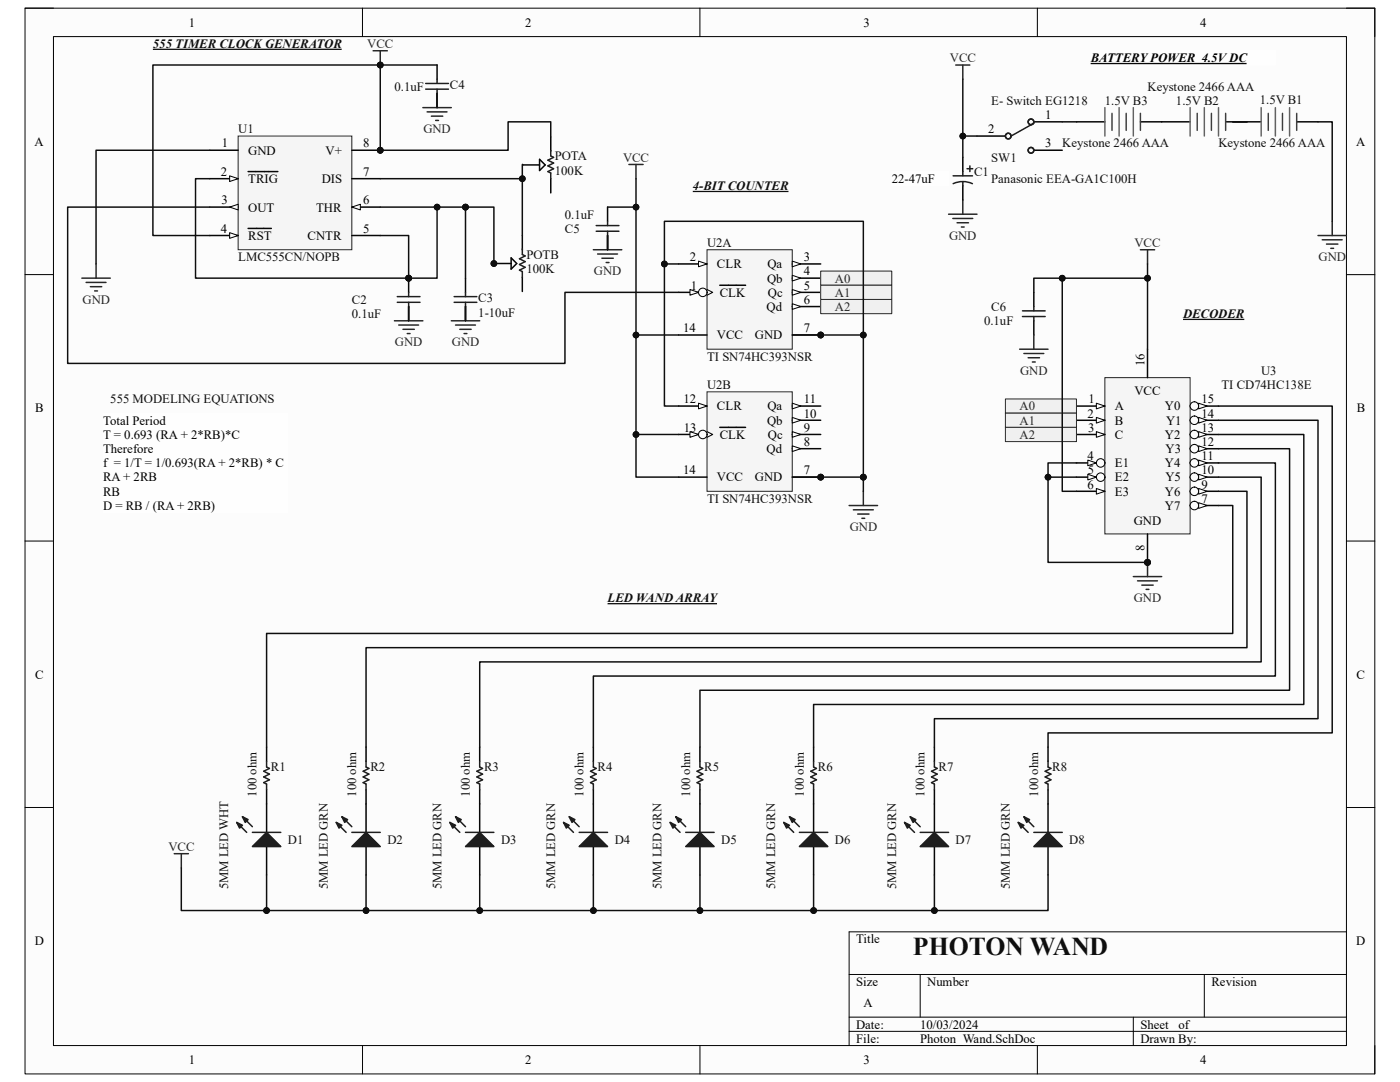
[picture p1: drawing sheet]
<svg xmlns="http://www.w3.org/2000/svg" width="279mm" height="216mm" viewBox="0 0 279 216" stroke-linecap="round" stroke-linejoin="round" font-family="sans-serif">
<path d="M5 1.6h269.4v212.7h-269.4z" fill-rule="evenodd" fill="#fcfcfc"/>
<path d="M5 1.6h269.4v212.7h-269.4z" fill="none" stroke="#000" stroke-width=".2"/>
<path d="M10.7 7.3h258v201.3h-258z" fill-rule="evenodd" fill="#fcfcfc"/>
<g fill="none" stroke="#000" stroke-width=".2">
<path d="M5 1.6h5.7M10.7 7.3h258v201.3h-258zM72.3 1.6v5.7M139.7 1.6v5.7M207 1.6v5.7M268.7 1.6h5.7v5.7M5 54.8h5.7M268.7 54.8h5.7M5 108h5.7M268.7 108h5.7M5 161.1h5.7M268.7 161.1h5.7"/>
<path d="M169.5 194.4h99.2M183.6 194.4v8.6M240.3 194.4v8.6M268.7 185.9h-99.2v22.7M72.3 208.6v5.7M139.7 208.6v5.7M169.5 203h99.2M169.5 205.8h99.2M207 208.6v5.7M226.2 203v5.6M274.4 208.6v5.7"/>
</g>
<path d="M192.2 31.4v2.8M192.2 37.1v2.8M195 27.1h5.6M206.3 24.3h5.7M206.3 30h5.7M214.8 24.3h5.7M227.6 24.3h9.9M244.6 24.3h7.1M258.8 24.3h4.2" fill="none" stroke="#000" stroke-width=".3"/>
<path d="M220.5 21.5v5.6M223.3 21.5v5.6M226.2 21.5v5.6M237.5 21.5v5.6M240.3 21.5v5.6M243.2 21.5v5.6M251.7 21.5v5.6M254.5 21.5v5.6M257.4 21.5v5.6" fill="none" stroke="#686868" stroke-width=".3"/>
<path d="M221.9 22.6v3.4M224.8 22.6v3.4M227.6 22.6v3.4M238.9 22.6v3.4M241.8 22.6v3.4M244.6 22.6v3.4M253.1 22.6v3.4M255.9 22.6v3.4M258.8 22.6v3.4" fill="none" stroke="#444" stroke-width=".3"/>
<path d="M190.7 13h2.9M192.2 13v2.8M192.2 39.9v2.8M189.3 42.7h5.7M190.2 43.6h3.9M191 44.4h2.3M191.9 45.3h.5M263 47h5.7M263.9 47.8h4M264.7 48.7h2.3M265.6 49.6h.5M265.9 44.2v2.8" fill="none" stroke="#262626" stroke-width=".3"/>
<g fill="none" stroke="#1c1c1c" stroke-width=".3">
<path d="M190.2 35.1h3.9M190.2 36.7l1.1-.4 1.1-.1 1.7 .5M192.2 34.2v.9M192.2 36.2v.9M193 33.7h1.1M193.6 33.1v1.1M206.3 24.6l-4.5 2.5"/>
<circle cx="201.2" cy="27.2" r=".57"/>
<circle cx="205.8" cy="30" r=".57"/>
<circle cx="205.8" cy="24.3" r=".57"/>
</g>
<path d="M217.7 10.1h36.8v2.9h-36.8z" fill-rule="evenodd" fill="#fefefe"/>
<path d="M217.7 10.1h36.8v2.9h-36.8z" fill="none" stroke="#fefefe" stroke-width=".2"/>
<path d="M217.7 12.7h31.1" fill="none" stroke="#000" stroke-width=".25"/>
<path d="M178 34.2h11.3v2.9h-11.3z" fill-rule="evenodd" fill="#fefefe"/>
<path d="M178 34.2h11.3v2.9h-11.3z" fill="none" stroke="#fefefe" stroke-width=".2"/>
<circle cx="75.9" cy="30" r=".57" fill="#0e0e0e"/>
<circle cx="75.9" cy="30" r=".57" fill="none" stroke="#0e0e0e" stroke-width=".2"/>
<path d="M47.5 27.1h22.7v22.7h-22.7z" fill-rule="evenodd" fill="#f5f5f5"/>
<path d="M47.5 27.1h22.7v22.7h-22.7z" fill="none" stroke="#262626" stroke-width=".2"/>
<path d="M41.9 35.7h5.6" fill="none" stroke="#000" stroke-width=".3"/>
<path d="M45.8 35.1l1.7 .6-1.7 .5z" fill="#fbfbfb"/>
<path d="M45.8 35.1l1.7 .6-1.7 .5z" fill="none" stroke="#000" stroke-width=".2"/>
<path d="M49.5 34.2h6M41.9 41.3h5.6" fill="none" stroke="#000" stroke-width=".3"/>
<path d="M45.8 41.3l1.7-.5v1.1z" fill="#fbfbfb"/>
<path d="M45.8 41.3l1.7-.5v1.1z" fill="none" stroke="#000" stroke-width=".2"/>
<path d="M41.9 47h5.6" fill="none" stroke="#000" stroke-width=".3"/>
<path d="M45.8 46.4l1.7 .6-1.7 .6z" fill="#fbfbfb"/>
<path d="M45.8 46.4l1.7 .6-1.7 .6z" fill="none" stroke="#000" stroke-width=".2"/>
<path d="M49.5 45.6h4.6M70.2 47h5.7M70.2 41.3h5.7" fill="none" stroke="#000" stroke-width=".3"/>
<path d="M70.2 41.3l1.7-.5v1.1z" fill="#fbfbfb"/>
<path d="M70.2 41.3l1.7-.5v1.1z" fill="none" stroke="#000" stroke-width=".2"/>
<path d="M70.2 35.7h5.7M70.2 30h5.7" fill="none" stroke="#000" stroke-width=".3"/>
<circle cx="75.9" cy="30" r=".57" fill="#0e0e0e"/>
<circle cx="75.9" cy="30" r=".57" fill="none" stroke="#0e0e0e" stroke-width=".2"/>
<path d="M41.9 30h5.6" fill="none" stroke="#000" stroke-width=".3"/>
<path d="M16.3 55.5h5.7M17.2 56.4h4M18 57.2h2.3M18.9 58.1h.6M19.2 52.7v2.8" fill="none" stroke="#262626" stroke-width=".3"/>
<circle cx="81.6" cy="55.5" r=".57" fill="#0e0e0e"/>
<circle cx="81.6" cy="55.5" r=".57" fill="none" stroke="#0e0e0e" stroke-width=".2"/>
<path d="M81.6 55.5v2.8M81.6 61.2v2.8" fill="none" stroke="#000" stroke-width=".3"/>
<circle cx="81.6" cy="55.5" r=".57" fill="#0e0e0e"/>
<circle cx="81.6" cy="55.5" r=".57" fill="none" stroke="#0e0e0e" stroke-width=".2"/>
<g fill="none" stroke="#1c1c1c" stroke-width=".3">
<path d="M85 17.8h4.5M85 16.7h4.5M87.2 15.8v.9M87.2 17.8v.8M109.9 30v1.1l.6 .3-1.2 .6 1.2 .5-1.2 .6 1.2 .6-1.2 .5 .6 .3v1.2M79.3 59.2h4.5M81.6 58.3v.9M90.6 59.2h4.6M92.9 58.3v.9M104.2 49.7v1.1l.6 .3-1.1 .5 1.1 .6-1.1 .6 1.1 .5-1.1 .6 .5 .3v1.1M79.3 60.3h4.5M81.6 60.3v.9"/>
<path d="M90.6 60.3h4.6M92.9 60.3v.9"/>
</g>
<path d="M87.2 13v2.8M87.2 18.6v2.9M104.3 32.9h3.4M107.7 31.8l1.1 1.1-1.1 1.1zM109.9 27.3v2.9M109.9 35.7v2.8M92.9 55.5v2.8M98.7 52.6h3.3M102 51.5l1.1 1.1-1.1 1.1zM104.2 47v2.8M104.2 55.3v2.9M92.9 61.2v2.8" fill="none" stroke="#000" stroke-width=".3"/>
<g fill="none" stroke="#262626" stroke-width=".3">
<path d="M74.5 10.1h2.8M75.9 10.1v2.9M87.2 18.6v2.9M84.4 21.5h5.7M85.2 22.3h4M86.1 23.2h2.3M86.9 24h.6M78.7 64h5.7M79.6 64.9h3.9M80.4 65.7h2.3M81.3 66.6h.5M81.6 61.2v2.8"/>
<path d="M90.1 64h5.6M90.9 64.9h4M91.8 65.7h2.2M92.6 66.6h.6M92.9 61.2v2.8"/>
</g>
<path d="M30.5 9.8h37.7" fill="none" stroke="#0e0e0e" stroke-width=".25"/>
<circle cx="75.9" cy="13" r=".57" fill="#0e0e0e"/>
<circle cx="75.9" cy="13" r=".57" fill="none" stroke="#0e0e0e" stroke-width=".2"/>
<path d="M20.6 82.4h36.9v19.9h-36.9z" fill-rule="evenodd" fill="#fefefe"/>
<path d="M20.6 82.4h36.9v19.9h-36.9z" fill="none" stroke="#fefefe" stroke-width=".2"/>
<path d="M125.5 32.8h2.8M126.9 32.8v2.9M118.4 49.8h5.7M119.3 50.7h3.9M120.1 51.5h2.3M121 52.4h.5M121.3 47v2.8" fill="none" stroke="#262626" stroke-width=".3"/>
<path d="M121.3 41.3v2.9M121.3 47v2.8" fill="none" stroke="#000" stroke-width=".3"/>
<path d="M119 45h4.5M119 46.1h4.5M121.3 44.2v.8M121.3 46.1v.9" fill="none" stroke="#1c1c1c" stroke-width=".3"/>
<circle cx="163.8" cy="66.8" r=".57" fill="#0e0e0e"/>
<circle cx="163.8" cy="66.8" r=".57" fill="none" stroke="#0e0e0e" stroke-width=".2"/>
<path d="M141.1 49.8h17v19.9h-17z" fill-rule="evenodd" fill="#f5f5f5"/>
<path d="M141.1 49.8h17v19.9h-17z" fill="none" stroke="#262626" stroke-width=".2"/>
<path d="M135.4 52.7h5.7" fill="none" stroke="#000" stroke-width=".3"/>
<path d="M139.4 52.1l1.7 .6-1.7 .5z" fill="#fbfbfb"/>
<path d="M139.4 52.1l1.7 .6-1.7 .5z" fill="none" stroke="#000" stroke-width=".2"/>
<path d="M135.4 58.3h5.7" fill="none" stroke="#000" stroke-width=".3"/>
<circle cx="140.3" cy="58.3" r=".85" fill="#fbfbfb"/>
<circle cx="140.3" cy="58.3" r=".85" fill="none" stroke="#000" stroke-width=".2"/>
<path d="M137.7 57.8l1.7 .5-1.7 .6z" fill="#fbfbfb"/>
<path d="M137.7 57.8l1.7 .5-1.7 .6zM141.1 57.8l1.1 .5-1.1 .6" fill="none" stroke="#000" stroke-width=".2"/>
<path d="M143.7 56.9h5.1M158.1 52.7h5.7" fill="none" stroke="#000" stroke-width=".3"/>
<path d="M158.1 52.1l1.7 .6-1.7 .5z" fill="#fbfbfb"/>
<path d="M158.1 52.1l1.7 .6-1.7 .5z" fill="none" stroke="#000" stroke-width=".2"/>
<path d="M158.1 55.5h5.7" fill="none" stroke="#000" stroke-width=".3"/>
<path d="M158.1 54.9l1.7 .6-1.7 .6z" fill="#fbfbfb"/>
<path d="M158.1 54.9l1.7 .6-1.7 .6z" fill="none" stroke="#000" stroke-width=".2"/>
<path d="M158.1 58.3h5.7" fill="none" stroke="#000" stroke-width=".3"/>
<path d="M158.1 57.8l1.7 .5-1.7 .6z" fill="#fbfbfb"/>
<path d="M158.1 57.8l1.7 .5-1.7 .6z" fill="none" stroke="#000" stroke-width=".2"/>
<path d="M158.1 61.2h5.7" fill="none" stroke="#000" stroke-width=".3"/>
<path d="M158.1 60.6l1.7 .6-1.7 .5z" fill="#fbfbfb"/>
<path d="M158.1 60.6l1.7 .6-1.7 .5z" fill="none" stroke="#000" stroke-width=".2"/>
<path d="M158.1 66.8h5.7" fill="none" stroke="#000" stroke-width=".3"/>
<circle cx="163.8" cy="66.8" r=".57" fill="#0e0e0e"/>
<circle cx="163.8" cy="66.8" r=".57" fill="none" stroke="#0e0e0e" stroke-width=".2"/>
<path d="M135.4 66.8h5.7" fill="none" stroke="#000" stroke-width=".3"/>
<circle cx="163.8" cy="95.2" r=".57" fill="#0e0e0e"/>
<circle cx="163.8" cy="95.2" r=".57" fill="none" stroke="#0e0e0e" stroke-width=".2"/>
<path d="M141.1 78.2h17v19.8h-17z" fill-rule="evenodd" fill="#f5f5f5"/>
<path d="M141.1 78.2h17v19.8h-17z" fill="none" stroke="#262626" stroke-width=".2"/>
<path d="M135.4 81h5.7" fill="none" stroke="#000" stroke-width=".3"/>
<path d="M139.4 80.5l1.7 .5-1.7 .6z" fill="#fbfbfb"/>
<path d="M139.4 80.5l1.7 .5-1.7 .6z" fill="none" stroke="#000" stroke-width=".2"/>
<path d="M135.4 86.7h5.7" fill="none" stroke="#000" stroke-width=".3"/>
<circle cx="140.3" cy="86.7" r=".85" fill="#fbfbfb"/>
<circle cx="140.3" cy="86.7" r=".85" fill="none" stroke="#000" stroke-width=".2"/>
<path d="M137.7 86.1l1.7 .6-1.7 .6z" fill="#fbfbfb"/>
<path d="M137.7 86.1l1.7 .6-1.7 .6zM141.1 86.1l1.1 .6-1.1 .6" fill="none" stroke="#000" stroke-width=".2"/>
<path d="M143.7 85.3h5.1M158.1 81h5.7" fill="none" stroke="#000" stroke-width=".3"/>
<path d="M158.1 80.5l1.7 .5-1.7 .6z" fill="#fbfbfb"/>
<path d="M158.1 80.5l1.7 .5-1.7 .6z" fill="none" stroke="#000" stroke-width=".2"/>
<path d="M158.1 83.9h5.7" fill="none" stroke="#000" stroke-width=".3"/>
<path d="M158.1 83.3l1.7 .6-1.7 .5z" fill="#fbfbfb"/>
<path d="M158.1 83.3l1.7 .6-1.7 .5z" fill="none" stroke="#000" stroke-width=".2"/>
<path d="M158.1 86.7h5.7" fill="none" stroke="#000" stroke-width=".3"/>
<path d="M158.1 86.1l1.7 .6-1.7 .6z" fill="#fbfbfb"/>
<path d="M158.1 86.1l1.7 .6-1.7 .6z" fill="none" stroke="#000" stroke-width=".2"/>
<path d="M158.1 89.5h5.7" fill="none" stroke="#000" stroke-width=".3"/>
<path d="M158.1 89l1.7 .5-1.7 .6z" fill="#fbfbfb"/>
<path d="M158.1 89l1.7 .5-1.7 .6z" fill="none" stroke="#000" stroke-width=".2"/>
<path d="M158.1 95.2h5.7" fill="none" stroke="#000" stroke-width=".3"/>
<circle cx="163.8" cy="95.2" r=".57" fill="#0e0e0e"/>
<circle cx="163.8" cy="95.2" r=".57" fill="none" stroke="#0e0e0e" stroke-width=".2"/>
<path d="M135.4 95.2h5.7" fill="none" stroke="#000" stroke-width=".3"/>
<path d="M172.3 98v2.9M169.5 100.9h5.6M170.3 101.7h4M171.2 102.6h2.2M172 103.4h.6" fill="none" stroke="#262626" stroke-width=".3"/>
<circle cx="229" cy="112.2" r=".57" fill="#0e0e0e"/>
<circle cx="229" cy="112.2" r=".57" fill="none" stroke="#0e0e0e" stroke-width=".2"/>
<path d="M220.5 75.4h17v31.1h-17z" fill-rule="evenodd" fill="#f5f5f5"/>
<path d="M220.5 75.4h17v31.1h-17z" fill="none" stroke="#262626" stroke-width=".2"/>
<path d="M214.8 98h5.7" fill="none" stroke="#000" stroke-width=".3"/>
<path d="M218.8 97.5l1.7 .5-1.7 .6z" fill="#fbfbfb"/>
<path d="M218.8 97.5l1.7 .5-1.7 .6z" fill="none" stroke="#000" stroke-width=".2"/>
<path d="M214.8 95.2h5.7" fill="none" stroke="#000" stroke-width=".3"/>
<circle cx="219.6" cy="95.2" r=".85" fill="#fbfbfb"/>
<circle cx="219.7" cy="95.2" r=".85" fill="none" stroke="#000" stroke-width=".2"/>
<path d="M217.1 94.6l1.7 .6-1.7 .6z" fill="#fbfbfb"/>
<path d="M217.1 94.6l1.7 .6-1.7 .6z" fill="none" stroke="#000" stroke-width=".2"/>
<path d="M214.8 92.4h5.7" fill="none" stroke="#000" stroke-width=".3"/>
<circle cx="219.6" cy="92.4" r=".85" fill="#fbfbfb"/>
<circle cx="219.7" cy="92.4" r=".85" fill="none" stroke="#000" stroke-width=".2"/>
<path d="M217.1 91.8l1.7 .6-1.7 .5z" fill="#fbfbfb"/>
<path d="M217.1 91.8l1.7 .6-1.7 .5z" fill="none" stroke="#000" stroke-width=".2"/>
<path d="M214.8 86.7h5.7" fill="none" stroke="#000" stroke-width=".3"/>
<path d="M218.8 86.1l1.7 .6-1.7 .6z" fill="#fbfbfb"/>
<path d="M218.8 86.1l1.7 .6-1.7 .6z" fill="none" stroke="#000" stroke-width=".2"/>
<path d="M214.8 83.9h5.7" fill="none" stroke="#000" stroke-width=".3"/>
<path d="M218.8 83.3l1.7 .6-1.7 .5z" fill="#fbfbfb"/>
<path d="M218.8 83.3l1.7 .6-1.7 .5z" fill="none" stroke="#000" stroke-width=".2"/>
<path d="M214.8 81h5.7" fill="none" stroke="#000" stroke-width=".3"/>
<path d="M218.8 80.5l1.7 .5-1.7 .6z" fill="#fbfbfb"/>
<path d="M218.8 80.5l1.7 .5-1.7 .6z" fill="none" stroke="#000" stroke-width=".2"/>
<path d="M237.5 81h5.7" fill="none" stroke="#000" stroke-width=".3"/>
<circle cx="238.4" cy="81" r=".85" fill="#fbfbfb"/>
<circle cx="238.4" cy="81" r=".85" fill="none" stroke="#000" stroke-width=".2"/>
<path d="M239.2 80.5l1.7 .5-1.7 .6z" fill="#fbfbfb"/>
<path d="M239.2 80.5l1.7 .5-1.7 .6z" fill="none" stroke="#000" stroke-width=".2"/>
<path d="M237.5 83.9h5.7" fill="none" stroke="#000" stroke-width=".3"/>
<circle cx="238.4" cy="83.9" r=".85" fill="#fbfbfb"/>
<circle cx="238.4" cy="83.9" r=".85" fill="none" stroke="#000" stroke-width=".2"/>
<path d="M239.2 83.3l1.7 .6-1.7 .5z" fill="#fbfbfb"/>
<path d="M239.2 83.3l1.7 .6-1.7 .5z" fill="none" stroke="#000" stroke-width=".2"/>
<path d="M237.5 86.7h5.7" fill="none" stroke="#000" stroke-width=".3"/>
<circle cx="238.4" cy="86.7" r=".85" fill="#fbfbfb"/>
<circle cx="238.4" cy="86.7" r=".85" fill="none" stroke="#000" stroke-width=".2"/>
<path d="M239.2 86.1l1.7 .6-1.7 .6z" fill="#fbfbfb"/>
<path d="M239.2 86.1l1.7 .6-1.7 .6z" fill="none" stroke="#000" stroke-width=".2"/>
<path d="M237.5 89.5h5.7" fill="none" stroke="#000" stroke-width=".3"/>
<circle cx="238.4" cy="89.5" r=".85" fill="#fbfbfb"/>
<circle cx="238.4" cy="89.5" r=".85" fill="none" stroke="#000" stroke-width=".2"/>
<path d="M239.2 89l1.7 .5-1.7 .6z" fill="#fbfbfb"/>
<path d="M239.2 89l1.7 .5-1.7 .6z" fill="none" stroke="#000" stroke-width=".2"/>
<path d="M237.5 92.4h5.7" fill="none" stroke="#000" stroke-width=".3"/>
<circle cx="238.4" cy="92.4" r=".85" fill="#fbfbfb"/>
<circle cx="238.4" cy="92.4" r=".85" fill="none" stroke="#000" stroke-width=".2"/>
<path d="M239.2 91.8l1.7 .6-1.7 .5z" fill="#fbfbfb"/>
<path d="M239.2 91.8l1.7 .6-1.7 .5z" fill="none" stroke="#000" stroke-width=".2"/>
<path d="M237.5 95.2h5.7" fill="none" stroke="#000" stroke-width=".3"/>
<circle cx="238.4" cy="95.2" r=".85" fill="#fbfbfb"/>
<circle cx="238.4" cy="95.2" r=".85" fill="none" stroke="#000" stroke-width=".2"/>
<path d="M239.2 94.6l1.7 .6-1.7 .6z" fill="#fbfbfb"/>
<path d="M239.2 94.6l1.7 .6-1.7 .6z" fill="none" stroke="#000" stroke-width=".2"/>
<path d="M237.5 98h5.7" fill="none" stroke="#000" stroke-width=".3"/>
<circle cx="238.4" cy="98" r=".85" fill="#fbfbfb"/>
<circle cx="238.4" cy="98" r=".85" fill="none" stroke="#000" stroke-width=".2"/>
<path d="M239.2 97.5l1.7 .5-1.7 .6z" fill="#fbfbfb"/>
<path d="M239.2 97.5l1.7 .5-1.7 .6z" fill="none" stroke="#000" stroke-width=".2"/>
<path d="M237.5 100.9h5.7" fill="none" stroke="#000" stroke-width=".3"/>
<circle cx="238.4" cy="100.9" r=".85" fill="#fbfbfb"/>
<circle cx="238.4" cy="100.9" r=".85" fill="none" stroke="#000" stroke-width=".2"/>
<path d="M239.2 100.3l1.7 .6-1.7 .5z" fill="#fbfbfb"/>
<path d="M239.2 100.3l1.7 .6-1.7 .5z" fill="none" stroke="#000" stroke-width=".2"/>
<path d="M229 69.7v5.7M229 106.5v5.7" fill="none" stroke="#000" stroke-width=".3"/>
<circle cx="229" cy="112.2" r=".57" fill="#0e0e0e"/>
<circle cx="229" cy="112.2" r=".57" fill="none" stroke="#0e0e0e" stroke-width=".2"/>
<path d="M227.6 49.8h2.8M229 49.8v2.9M226.2 115.1h5.6M227 115.9h4M227.9 116.8h2.2M228.7 117.6h.6M229 112.2v2.9" fill="none" stroke="#262626" stroke-width=".3"/>
<circle cx="229" cy="112.2" r=".57" fill="#0e0e0e"/>
<circle cx="229" cy="112.2" r=".57" fill="none" stroke="#0e0e0e" stroke-width=".2"/>
<path d="M206.3 58.3v2.9M206.3 64v2.8" fill="none" stroke="#000" stroke-width=".3"/>
<path d="M204.1 62h4.5M204.1 63.2h4.5M206.3 61.2v.8M206.3 63.2v.8" fill="none" stroke="#1c1c1c" stroke-width=".3"/>
<path d="M203.5 69.7h5.7M204.3 70.5h4M205.2 71.4h2.3M206 72.2h.6M206.3 66.8v2.9" fill="none" stroke="#262626" stroke-width=".3"/>
<path d="M200.6 79.6h14.2v2.8h-14.2z" fill-rule="evenodd" fill="#f0f0f0"/>
<path d="M200.6 79.6h14.2v2.8h-14.2z" fill="none" stroke="#262626" stroke-width=".2"/>
<path d="M200.6 82.4h14.2v2.9h-14.2z" fill-rule="evenodd" fill="#f0f0f0"/>
<path d="M200.6 82.4h14.2v2.9h-14.2z" fill="none" stroke="#262626" stroke-width=".2"/>
<path d="M200.6 85.3h14.2v2.8h-14.2z" fill-rule="evenodd" fill="#f0f0f0"/>
<path d="M200.6 85.3h14.2v2.8h-14.2z" fill="none" stroke="#262626" stroke-width=".2"/>
<path d="M163.8 54.1h14.2v2.8h-14.2z" fill-rule="evenodd" fill="#f0f0f0"/>
<path d="M163.8 54.1h14.2v2.8h-14.2z" fill="none" stroke="#262626" stroke-width=".2"/>
<path d="M163.8 56.9h14.2v2.9h-14.2z" fill-rule="evenodd" fill="#f0f0f0"/>
<path d="M163.8 56.9h14.2v2.9h-14.2z" fill="none" stroke="#262626" stroke-width=".2"/>
<path d="M163.8 59.8h14.2v2.8h-14.2z" fill-rule="evenodd" fill="#f0f0f0"/>
<path d="M163.8 59.8h14.2v2.8h-14.2z" fill="none" stroke="#262626" stroke-width=".2"/>
<path d="M53.2 160.4v5.7M53.2 168.9v5.7" fill="none" stroke="#000" stroke-width=".3"/>
<path d="M53.2 166.1l2.8 2.8h-5.6z" fill="#1c1c1c"/>
<path d="M47.2 164.1l2 2M48.4 163l2 2M53.2 166.1l2.8 2.8h-5.6z" fill="none" stroke="#1c1c1c" stroke-width=".3"/>
<path d="M48.4 163l1.1 .5-.6 .6z" fill="#1c1c1c"/>
<path d="M48.4 163l1.1 .5-.6 .6z" fill="none" stroke="#1c1c1c" stroke-width=".3"/>
<path d="M47.2 164.1l1.2 .6-.6 .5z" fill="#1c1c1c"/>
<path d="M53.2 151.9v1.1l.6 .3-1.2 .6 1.2 .6-1.2 .5 1.2 .6-1.2 .6 .6 .2v1.2M47.2 164.1l1.2 .6-.6 .5zM50.4 166.1h5.6" fill="none" stroke="#1c1c1c" stroke-width=".3"/>
<path d="M53.2 149.1v2.8M53.2 157.6v2.8M73.1 160.4v5.7M73.1 168.9v5.7" fill="none" stroke="#000" stroke-width=".3"/>
<path d="M73.1 166.1l2.8 2.8h-5.7z" fill="#1c1c1c"/>
<path d="M67.1 164.1l2 2M68.2 163l2 2M73.1 166.1l2.8 2.8h-5.7z" fill="none" stroke="#1c1c1c" stroke-width=".3"/>
<path d="M68.2 163l1.2 .5-.6 .6z" fill="#1c1c1c"/>
<path d="M68.2 163l1.2 .5-.6 .6z" fill="none" stroke="#1c1c1c" stroke-width=".3"/>
<path d="M67.1 164.1l1.1 .6-.5 .5z" fill="#1c1c1c"/>
<path d="M73.1 151.9v1.1l.5 .3-1.1 .6 1.1 .6-1.1 .5 1.1 .6-1.1 .6 .6 .2v1.2M67.1 164.1l1.1 .6-.5 .5zM70.2 166.1h5.7" fill="none" stroke="#1c1c1c" stroke-width=".3"/>
<path d="M73.1 149.1v2.8M73.1 157.6v2.8M95.7 160.4v5.7M95.7 168.9v5.7" fill="none" stroke="#000" stroke-width=".3"/>
<path d="M95.7 166.1l2.9 2.8h-5.7z" fill="#1c1c1c"/>
<path d="M89.8 164.1l2 2M90.9 163l2 2M95.7 166.1l2.9 2.8h-5.7z" fill="none" stroke="#1c1c1c" stroke-width=".3"/>
<path d="M90.9 163l1.1 .5-.5 .6z" fill="#1c1c1c"/>
<path d="M90.9 163l1.1 .5-.5 .6z" fill="none" stroke="#1c1c1c" stroke-width=".3"/>
<path d="M89.8 164.1l1.1 .6-.6 .5z" fill="#1c1c1c"/>
<path d="M95.7 151.9v1.1l.6 .3-1.1 .6 1.1 .6-1.1 .5 1.1 .6-1.1 .6 .5 .2v1.2M89.8 164.1l1.1 .6-.6 .5zM92.9 166.1h5.7" fill="none" stroke="#1c1c1c" stroke-width=".3"/>
<path d="M95.7 149.1v2.8M95.7 157.6v2.8M118.4 160.4v5.7M118.4 168.9v5.7" fill="none" stroke="#000" stroke-width=".3"/>
<path d="M118.4 166.1l2.9 2.8h-5.7z" fill="#1c1c1c"/>
<path d="M112.5 164.1l1.9 2M113.6 163l2 2M118.4 166.1l2.9 2.8h-5.7z" fill="none" stroke="#1c1c1c" stroke-width=".3"/>
<path d="M113.6 163l1.1 .5-.5 .6z" fill="#1c1c1c"/>
<path d="M113.6 163l1.1 .5-.5 .6z" fill="none" stroke="#1c1c1c" stroke-width=".3"/>
<path d="M112.5 164.1l1.1 .6-.6 .5z" fill="#1c1c1c"/>
<path d="M118.4 151.9v1.1l.6 .3-1.1 .6 1.1 .6-1.1 .5 1.1 .6-1.1 .6 .5 .2v1.2M112.5 164.1l1.1 .6-.6 .5zM115.6 166.1h5.7" fill="none" stroke="#1c1c1c" stroke-width=".3"/>
<path d="M118.4 149.1v2.8M118.4 157.6v2.8M139.7 160.4v5.7M139.7 168.9v5.7" fill="none" stroke="#000" stroke-width=".3"/>
<path d="M136.8 168.9l2.9-2.8 2.8 2.8z" fill="#1c1c1c"/>
<path d="M133.7 164.1l2 2M134.9 163l1.9 2M136.8 168.9l2.9-2.8 2.8 2.8z" fill="none" stroke="#1c1c1c" stroke-width=".3"/>
<path d="M134.9 163l1.1 .5-.6 .6z" fill="#1c1c1c"/>
<path d="M134.9 163l1.1 .5-.6 .6z" fill="none" stroke="#1c1c1c" stroke-width=".3"/>
<path d="M133.7 164.1l1.2 .6-.6 .5z" fill="#1c1c1c"/>
<path d="M139.7 151.9v1.1l.6 .3-1.2 .6 1.2 .6-1.2 .5 1.2 .6-1.2 .6 .6 .2v1.2M133.7 164.1l1.2 .6-.6 .5zM136.8 166.1h5.7" fill="none" stroke="#1c1c1c" stroke-width=".3"/>
<path d="M139.7 149.1v2.8M139.7 157.6v2.8M162.4 160.4v5.7M162.4 168.9v5.7" fill="none" stroke="#000" stroke-width=".3"/>
<path d="M162.4 166.1l2.8 2.8h-5.7z" fill="#1c1c1c"/>
<path d="M156.4 164.1l2 2M157.5 163l2 2M162.4 166.1l2.8 2.8h-5.7z" fill="none" stroke="#1c1c1c" stroke-width=".3"/>
<path d="M157.5 163l1.2 .5-.6 .6z" fill="#1c1c1c"/>
<path d="M157.5 163l1.2 .5-.6 .6z" fill="none" stroke="#1c1c1c" stroke-width=".3"/>
<path d="M156.4 164.1l1.1 .6-.5 .5z" fill="#1c1c1c"/>
<path d="M162.4 151.9v1.1l.5 .3-1.1 .6 1.1 .6-1.1 .5 1.1 .6-1.1 .6 .6 .2v1.2M156.4 164.1l1.1 .6-.5 .5zM159.5 166.1h5.7" fill="none" stroke="#1c1c1c" stroke-width=".3"/>
<path d="M162.4 149.1v2.8M162.4 157.6v2.8M186.5 160.4v5.7M186.5 168.9v5.7" fill="none" stroke="#000" stroke-width=".3"/>
<path d="M183.6 168.9l2.9-2.8 2.8 2.8z" fill="#1c1c1c"/>
<path d="M180.5 164.1l2 2M181.7 163l1.9 2M183.6 168.9l2.9-2.8 2.8 2.8z" fill="none" stroke="#1c1c1c" stroke-width=".3"/>
<path d="M181.7 163l1.1 .5-.6 .6z" fill="#1c1c1c"/>
<path d="M181.7 163l1.1 .5-.6 .6z" fill="none" stroke="#1c1c1c" stroke-width=".3"/>
<path d="M180.5 164.1l1.2 .6-.6 .5z" fill="#1c1c1c"/>
<path d="M186.5 151.9v1.1l.5 .3-1.1 .6 1.1 .6-1.1 .5 1.1 .6-1.1 .6 .6 .3v1.1M180.5 164.1l1.2 .6-.6 .5zM183.6 166.1h5.7" fill="none" stroke="#1c1c1c" stroke-width=".3"/>
<path d="M186.5 149.1v2.8M186.5 157.6v2.8M209.2 160.4v5.7M209.2 168.9v5.7" fill="none" stroke="#000" stroke-width=".3"/>
<path d="M206.3 168.9l2.9-2.8 2.8 2.8z" fill="#1c1c1c"/>
<path d="M203.2 164.1l2 2M204.3 163l2 2M206.3 168.9l2.9-2.8 2.8 2.8z" fill="none" stroke="#1c1c1c" stroke-width=".3"/>
<path d="M204.3 163l1.2 .5-.6 .6z" fill="#1c1c1c"/>
<path d="M204.3 163l1.2 .5-.6 .6z" fill="none" stroke="#1c1c1c" stroke-width=".3"/>
<path d="M203.2 164.1l1.1 .6-.5 .5z" fill="#1c1c1c"/>
<path d="M209.2 151.9v1.1l.5 .3-1.1 .6 1.1 .6-1.1 .5 1.1 .6-1.1 .6 .6 .3v1.1M203.2 164.1l1.1 .6-.5 .5zM206.3 166.1h5.7" fill="none" stroke="#1c1c1c" stroke-width=".3"/>
<path d="M209.2 149.1v2.8M209.2 157.6v2.8" fill="none" stroke="#000" stroke-width=".3"/>
<path d="M34.8 170.3h2.8M36.2 170.3v2.9" fill="none" stroke="#262626" stroke-width=".3"/>
<path d="M138.3 38.2h19.1M236.1 63.7h12.2M121.3 120.5h21.8" fill="none" stroke="#0e0e0e" stroke-width=".25"/>
<path d="M75.9 13v17h25.5v-5.7h8.5v3M41.9 30h-22.7v22.7M212 24.3h2.8M263 24.3h2.9v19.9" fill="none" stroke="#0e0e0e" stroke-width=".3"/>
<circle cx="75.9" cy="13" r=".57" fill="#0e0e0e"/>
<circle cx="75.9" cy="13" r=".57" fill="none" stroke="#0e0e0e" stroke-width=".2"/>
<circle cx="75.9" cy="30" r=".57" fill="#0e0e0e"/>
<circle cx="75.9" cy="30" r=".57" fill="none" stroke="#0e0e0e" stroke-width=".2"/>
<path d="M87.2 13h-56.7v34h11.4M87.2 18.6v2.9" fill="none" stroke="#0e0e0e" stroke-width=".3"/>
<circle cx="75.9" cy="13" r=".57" fill="#0e0e0e"/>
<circle cx="75.9" cy="13" r=".57" fill="none" stroke="#0e0e0e" stroke-width=".2"/>
<path d="M98.7 52.6l-.1 .1" fill="none" stroke="#0e0e0e" stroke-width=".3"/>
<circle cx="98.6" cy="52.6" r=".57" fill="#0e0e0e"/>
<circle cx="98.6" cy="52.6" r=".57" fill="none" stroke="#0e0e0e" stroke-width=".2"/>
<path d="M92.9 41.3h5.7v11.3" fill="none" stroke="#0e0e0e" stroke-width=".3"/>
<circle cx="92.9" cy="41.3" r=".57" fill="#0e0e0e"/>
<circle cx="92.9" cy="41.3" r=".57" fill="none" stroke="#0e0e0e" stroke-width=".2"/>
<circle cx="98.6" cy="52.6" r=".57" fill="#0e0e0e"/>
<circle cx="98.6" cy="52.6" r=".57" fill="none" stroke="#0e0e0e" stroke-width=".2"/>
<path d="M92.9 41.3v14.2" fill="none" stroke="#0e0e0e" stroke-width=".3"/>
<circle cx="92.9" cy="41.3" r=".57" fill="#0e0e0e"/>
<circle cx="92.9" cy="41.3" r=".57" fill="none" stroke="#0e0e0e" stroke-width=".2"/>
<path d="M75.9 35.7h28.3" fill="none" stroke="#0e0e0e" stroke-width=".3"/>
<circle cx="104.2" cy="35.7" r=".57" fill="#0e0e0e"/>
<circle cx="104.2" cy="35.7" r=".57" fill="none" stroke="#0e0e0e" stroke-width=".2"/>
<path d="M41.9 35.7h-2.9v19.8h48.2v-14.2" fill="none" stroke="#0e0e0e" stroke-width=".3"/>
<circle cx="81.6" cy="55.5" r=".57" fill="#0e0e0e"/>
<circle cx="81.6" cy="55.5" r=".57" fill="none" stroke="#0e0e0e" stroke-width=".2"/>
<circle cx="87.2" cy="41.3" r=".57" fill="#0e0e0e"/>
<circle cx="87.2" cy="41.3" r=".57" fill="none" stroke="#0e0e0e" stroke-width=".2"/>
<path d="M75.9 47h5.7v8.5" fill="none" stroke="#0e0e0e" stroke-width=".3"/>
<circle cx="81.6" cy="55.5" r=".57" fill="#0e0e0e"/>
<circle cx="81.6" cy="55.5" r=".57" fill="none" stroke="#0e0e0e" stroke-width=".2"/>
<path d="M75.9 41.3h17" fill="none" stroke="#0e0e0e" stroke-width=".3"/>
<circle cx="92.9" cy="41.3" r=".57" fill="#0e0e0e"/>
<circle cx="92.9" cy="41.3" r=".57" fill="none" stroke="#0e0e0e" stroke-width=".2"/>
<circle cx="87.2" cy="41.3" r=".57" fill="#0e0e0e"/>
<circle cx="87.2" cy="41.3" r=".57" fill="none" stroke="#0e0e0e" stroke-width=".2"/>
<path d="M192.2 15.8v11.3h2.8M246 24.3h2.9" fill="none" stroke="#0e0e0e" stroke-width=".3"/>
<circle cx="192.1" cy="27.1" r=".57" fill="#0e0e0e"/>
<circle cx="192.1" cy="27.2" r=".57" fill="none" stroke="#0e0e0e" stroke-width=".2"/>
<path d="M192.2 27.1v4.3" fill="none" stroke="#0e0e0e" stroke-width=".3"/>
<circle cx="192.1" cy="27.1" r=".57" fill="#0e0e0e"/>
<circle cx="192.1" cy="27.2" r=".57" fill="none" stroke="#0e0e0e" stroke-width=".2"/>
<path d="M126.9 35.7v5.6" fill="none" stroke="#0e0e0e" stroke-width=".3"/>
<circle cx="126.9" cy="41.3" r=".57" fill="#0e0e0e"/>
<circle cx="126.9" cy="41.3" r=".57" fill="none" stroke="#0e0e0e" stroke-width=".2"/>
<path d="M41.9 41.3h-28.4v31.2h99.2v-14.2h22.7M121.3 47v2.8M81.6 61.2v2.8M92.9 61.2v2.8M126.9 66.8v19.9h8.5" fill="none" stroke="#0e0e0e" stroke-width=".3"/>
<circle cx="126.9" cy="66.8" r=".57" fill="#0e0e0e"/>
<circle cx="126.9" cy="66.8" r=".57" fill="none" stroke="#0e0e0e" stroke-width=".2"/>
<circle cx="126.9" cy="86.7" r=".57" fill="#0e0e0e"/>
<circle cx="126.9" cy="86.7" r=".57" fill="none" stroke="#0e0e0e" stroke-width=".2"/>
<path d="M126.9 86.7v8.5h8.5" fill="none" stroke="#0e0e0e" stroke-width=".3"/>
<circle cx="126.9" cy="86.7" r=".57" fill="#0e0e0e"/>
<circle cx="126.9" cy="86.7" r=".57" fill="none" stroke="#0e0e0e" stroke-width=".2"/>
<path d="M132.6 52.7v28.3h2.8" fill="none" stroke="#0e0e0e" stroke-width=".3"/>
<circle cx="132.6" cy="52.7" r=".57" fill="#0e0e0e"/>
<circle cx="132.6" cy="52.7" r=".57" fill="none" stroke="#0e0e0e" stroke-width=".2"/>
<path d="M121.3 41.3h5.6v25.5h8.5" fill="none" stroke="#0e0e0e" stroke-width=".3"/>
<circle cx="126.9" cy="41.3" r=".57" fill="#0e0e0e"/>
<circle cx="126.9" cy="41.3" r=".57" fill="none" stroke="#0e0e0e" stroke-width=".2"/>
<circle cx="126.9" cy="66.8" r=".57" fill="#0e0e0e"/>
<circle cx="126.9" cy="66.8" r=".57" fill="none" stroke="#0e0e0e" stroke-width=".2"/>
<path d="M135.4 52.7h-2.8v-8.5h39.7v22.6" fill="none" stroke="#0e0e0e" stroke-width=".3"/>
<circle cx="172.3" cy="66.8" r=".57" fill="#0e0e0e"/>
<circle cx="172.3" cy="66.8" r=".57" fill="none" stroke="#0e0e0e" stroke-width=".2"/>
<circle cx="132.6" cy="52.7" r=".57" fill="#0e0e0e"/>
<circle cx="132.6" cy="52.7" r=".57" fill="none" stroke="#0e0e0e" stroke-width=".2"/>
<path d="M158.1 66.8h14.2v28.4" fill="none" stroke="#0e0e0e" stroke-width=".3"/>
<circle cx="163.8" cy="66.8" r=".57" fill="#0e0e0e"/>
<circle cx="163.8" cy="66.8" r=".57" fill="none" stroke="#0e0e0e" stroke-width=".2"/>
<circle cx="172.3" cy="66.8" r=".57" fill="#0e0e0e"/>
<circle cx="172.3" cy="66.8" r=".57" fill="none" stroke="#0e0e0e" stroke-width=".2"/>
<circle cx="172.3" cy="95.2" r=".57" fill="#0e0e0e"/>
<circle cx="172.3" cy="95.2" r=".57" fill="none" stroke="#0e0e0e" stroke-width=".2"/>
<path d="M172.3 95.2v2.8" fill="none" stroke="#0e0e0e" stroke-width=".3"/>
<circle cx="172.3" cy="95.2" r=".57" fill="#0e0e0e"/>
<circle cx="172.3" cy="95.2" r=".57" fill="none" stroke="#0e0e0e" stroke-width=".2"/>
<path d="M158.1 95.2h14.2" fill="none" stroke="#0e0e0e" stroke-width=".3"/>
<circle cx="163.8" cy="95.2" r=".57" fill="#0e0e0e"/>
<circle cx="163.8" cy="95.2" r=".57" fill="none" stroke="#0e0e0e" stroke-width=".2"/>
<circle cx="172.3" cy="95.2" r=".57" fill="#0e0e0e"/>
<circle cx="172.3" cy="95.2" r=".57" fill="none" stroke="#0e0e0e" stroke-width=".2"/>
<path d="M229 52.7v17" fill="none" stroke="#0e0e0e" stroke-width=".3"/>
<circle cx="229" cy="55.5" r=".57" fill="#0e0e0e"/>
<circle cx="229" cy="55.5" r=".57" fill="none" stroke="#0e0e0e" stroke-width=".2"/>
<path d="M214.8 92.4h-5.6v19.8h19.8" fill="none" stroke="#0e0e0e" stroke-width=".3"/>
<circle cx="209.2" cy="95.2" r=".57" fill="#0e0e0e"/>
<circle cx="209.2" cy="95.2" r=".57" fill="none" stroke="#0e0e0e" stroke-width=".2"/>
<circle cx="229" cy="112.2" r=".57" fill="#0e0e0e"/>
<circle cx="229" cy="112.2" r=".57" fill="none" stroke="#0e0e0e" stroke-width=".2"/>
<path d="M209.2 95.2h5.6" fill="none" stroke="#0e0e0e" stroke-width=".3"/>
<circle cx="209.2" cy="95.2" r=".57" fill="#0e0e0e"/>
<circle cx="209.2" cy="95.2" r=".57" fill="none" stroke="#0e0e0e" stroke-width=".2"/>
<path d="M212 55.5v42.5h2.8" fill="none" stroke="#0e0e0e" stroke-width=".3"/>
<circle cx="212" cy="55.5" r=".57" fill="#0e0e0e"/>
<circle cx="212" cy="55.5" r=".57" fill="none" stroke="#0e0e0e" stroke-width=".2"/>
<path d="M229 55.5h-22.7v2.8" fill="none" stroke="#0e0e0e" stroke-width=".3"/>
<circle cx="229" cy="55.5" r=".57" fill="#0e0e0e"/>
<circle cx="229" cy="55.5" r=".57" fill="none" stroke="#0e0e0e" stroke-width=".2"/>
<circle cx="212" cy="55.5" r=".57" fill="#0e0e0e"/>
<circle cx="212" cy="55.5" r=".57" fill="none" stroke="#0e0e0e" stroke-width=".2"/>
<path d="M36.2 173.2v8.5h173v-7.1" fill="none" stroke="#0e0e0e" stroke-width=".3"/>
<circle cx="186.5" cy="181.7" r=".57" fill="#0e0e0e"/>
<circle cx="186.5" cy="181.7" r=".57" fill="none" stroke="#0e0e0e" stroke-width=".2"/>
<circle cx="162.4" cy="181.7" r=".57" fill="#0e0e0e"/>
<circle cx="162.4" cy="181.7" r=".57" fill="none" stroke="#0e0e0e" stroke-width=".2"/>
<circle cx="139.7" cy="181.7" r=".57" fill="#0e0e0e"/>
<circle cx="139.7" cy="181.7" r=".57" fill="none" stroke="#0e0e0e" stroke-width=".2"/>
<circle cx="118.4" cy="181.7" r=".57" fill="#0e0e0e"/>
<circle cx="118.4" cy="181.7" r=".57" fill="none" stroke="#0e0e0e" stroke-width=".2"/>
<circle cx="95.7" cy="181.7" r=".57" fill="#0e0e0e"/>
<circle cx="95.7" cy="181.7" r=".57" fill="none" stroke="#0e0e0e" stroke-width=".2"/>
<circle cx="73.1" cy="181.7" r=".57" fill="#0e0e0e"/>
<circle cx="73.1" cy="181.7" r=".57" fill="none" stroke="#0e0e0e" stroke-width=".2"/>
<circle cx="53.2" cy="181.7" r=".57" fill="#0e0e0e"/>
<circle cx="53.2" cy="181.7" r=".57" fill="none" stroke="#0e0e0e" stroke-width=".2"/>
<path d="M53.2 174.6v7.1" fill="none" stroke="#0e0e0e" stroke-width=".3"/>
<circle cx="53.2" cy="181.7" r=".57" fill="#0e0e0e"/>
<circle cx="53.2" cy="181.7" r=".57" fill="none" stroke="#0e0e0e" stroke-width=".2"/>
<path d="M73.1 174.6v7.1" fill="none" stroke="#0e0e0e" stroke-width=".3"/>
<circle cx="73.1" cy="181.7" r=".57" fill="#0e0e0e"/>
<circle cx="73.1" cy="181.7" r=".57" fill="none" stroke="#0e0e0e" stroke-width=".2"/>
<path d="M95.7 174.6v7.1" fill="none" stroke="#0e0e0e" stroke-width=".3"/>
<circle cx="95.7" cy="181.7" r=".57" fill="#0e0e0e"/>
<circle cx="95.7" cy="181.7" r=".57" fill="none" stroke="#0e0e0e" stroke-width=".2"/>
<path d="M118.4 174.6v7.1" fill="none" stroke="#0e0e0e" stroke-width=".3"/>
<circle cx="118.4" cy="181.7" r=".57" fill="#0e0e0e"/>
<circle cx="118.4" cy="181.7" r=".57" fill="none" stroke="#0e0e0e" stroke-width=".2"/>
<path d="M139.7 174.6v7.1" fill="none" stroke="#0e0e0e" stroke-width=".3"/>
<circle cx="139.7" cy="181.7" r=".57" fill="#0e0e0e"/>
<circle cx="139.7" cy="181.7" r=".57" fill="none" stroke="#0e0e0e" stroke-width=".2"/>
<path d="M162.4 174.6v7.1" fill="none" stroke="#0e0e0e" stroke-width=".3"/>
<circle cx="162.4" cy="181.7" r=".57" fill="#0e0e0e"/>
<circle cx="162.4" cy="181.7" r=".57" fill="none" stroke="#0e0e0e" stroke-width=".2"/>
<path d="M186.5 174.6v7.1" fill="none" stroke="#0e0e0e" stroke-width=".3"/>
<circle cx="186.5" cy="181.7" r=".57" fill="#0e0e0e"/>
<circle cx="186.5" cy="181.7" r=".57" fill="none" stroke="#0e0e0e" stroke-width=".2"/>
<path d="M104.3 32.9l-.1-.1v14.2M243.2 81h22.7v65.2h-56.7v2.9M243.2 83.9h19.8v59.5h-76.5v5.7M243.2 86.7h17v53.9h-97.8v8.5M243.2 89.5h14.2v48.2h-117.7v11.4M243.2 92.4h11.3v42.5h-136.1v14.2M243.2 95.2h8.5v36.9h-156v17M243.2 98h5.7v31.2h-175.8v19.9M243.2 100.9h2.8v25.5h-192.8v22.7" fill="none" stroke="#0e0e0e" stroke-width=".3"/>
<circle cx="104.2" cy="35.7" r=".57" fill="#0e0e0e"/>
<circle cx="104.2" cy="35.7" r=".57" fill="none" stroke="#0e0e0e" stroke-width=".2"/>
<text font-size="5.1" fill="#0e0e0e" x="182.2" y="190.5">PHOTON WAND</text>
<g font-size="2.5">
<text x="37.7" y="5.3">1</text>
<text x="104.8" y="5.3">2</text>
<text x="172.3" y="5.3">3</text>
<text x="239.5" y="5.3">4</text>
<text x="217.7" y="12.4">BATTERY POWER 4.5V DC</text>
<text x="208.6" y="23.7">1</text>
<text x="6.9" y="29.1">A</text>
<text x="44.3" y="29.4">1</text>
<text x="72.5" y="29.4">8</text>
<text x="197.2" y="26.6">2</text>
<text x="208.6" y="29.4">3</text>
<text x="270.6" y="29.1">A</text>
<text x="44.1" y="35.1">2</text>
<text x="49.5" y="30.9">GND</text>
<text x="65" y="30.9">V+</text>
<text x="72.5" y="35.1">7</text>
<text x="44.2" y="40.8">3</text>
<text x="49.5" y="36.5">TRIG</text>
<text x="64.2" y="36.5">DIS</text>
<text x="72.5" y="40.8">6</text>
<text x="178" y="36.5">22-47uF</text>
<text x="44.1" y="46.4">4</text>
<text x="49.5" y="42.2">OUT</text>
<text x="49.5" y="47.9">RST</text>
<text x="61.4" y="47.9">CNTR</text>
<text x="63.1" y="42.2">THR</text>
<text x="72.5" y="46.4">5</text>
<text x="137.7" y="52.1">2</text>
<text x="143.1" y="53.6">CLR</text>
<text x="153.2" y="53.6">Qa</text>
<text x="160.4" y="52.1">3</text>
<text x="137.9" y="57.8">1</text>
<text x="143.6" y="59.2">CLK</text>
<text x="153.1" y="56.4">Qb</text>
<text x="153.2" y="59.2">Qc</text>
<text x="160.4" y="54.9">4</text>
<text x="160.4" y="57.8">5</text>
<text x="153" y="62.1">Qd</text>
<text x="160.4" y="60.6">6</text>
<text x="136.4" y="66.3">14</text>
<text x="143.1" y="67.7">VCC</text>
<text x="150.7" y="67.7">GND</text>
<text x="160.4" y="66.3">7</text>
<text x="228.4" y="73.1" transform="rotate(-90 228.4 73.1)">16</text>
<text x="7" y="82.3">B</text>
<text x="136.4" y="80.5">12</text>
<text x="143.1" y="81.9">CLR</text>
<text x="153.2" y="81.9">Qa</text>
<text x="160.4" y="80.5">11</text>
<text x="160.4" y="83.3">10</text>
<text x="217" y="83.3">2</text>
<text x="217.3" y="80.5">1</text>
<text x="222.5" y="81.9">A</text>
<text x="226.4" y="78.9">VCC</text>
<text x="232.5" y="81.9">Y0</text>
<text x="239.8" y="80.5">15</text>
<text x="239.8" y="83.3">14</text>
<text x="270.8" y="82.3">B</text>
<text x="20.6" y="84.7">Total Period</text>
<text x="20.6" y="87.5">T = 0.693 (RA + 2*RB)*C</text>
<text x="136.5" y="86.1">13</text>
<text x="143.6" y="87.5">CLK</text>
<text x="153.1" y="84.7">Qb</text>
<text x="153.2" y="87.5">Qc</text>
<text x="160.4" y="86.1">9</text>
<text x="160.4" y="89">8</text>
<text x="217.2" y="86.1">3</text>
<text x="222.5" y="87.5">C</text>
<text x="222.5" y="84.7">B</text>
<text x="232.5" y="87.5">Y2</text>
<text x="232.7" y="84.7">Y1</text>
<text x="239.8" y="86.1">13</text>
<text x="239.8" y="89">12</text>
<text x="20.6" y="90.4">Therefore</text>
<text x="20.6" y="93.2">f = 1/T = 1/0.693(RA + 2*RB) * C</text>
<text x="136.4" y="94.7">14</text>
<text x="153" y="90.4">Qd</text>
<text x="160.4" y="94.7">7</text>
<text x="217" y="91.8">4</text>
<text x="217.1" y="94.7">5</text>
<text x="222.5" y="93.2">E1</text>
<text x="232.5" y="93.2">Y4</text>
<text x="232.6" y="90.4">Y3</text>
<text x="239.8" y="91.8">11</text>
<text x="239.8" y="94.7">10</text>
<text x="20.6" y="96.1">RA + 2RB</text>
<text x="20.6" y="98.9">RB</text>
<text x="20.6" y="101.7">D = RB / (RA + 2RB)</text>
<text x="143.1" y="96.1">VCC</text>
<text x="150.7" y="96.1">GND</text>
<text x="217" y="97.5">6</text>
<text x="222.5" y="98.9">E3</text>
<text x="222.5" y="96.1">E2</text>
<text x="232.5" y="98.9">Y6</text>
<text x="232.5" y="101.7">Y7</text>
<text x="232.6" y="96.1">Y5</text>
<text x="239.8" y="97.5">9</text>
<text x="239.8" y="100.3">7</text>
<text x="226.3" y="104.7">GND</text>
<text x="228.4" y="109.9" transform="rotate(-90 228.4 109.9)">8</text>
<text x="7" y="135.4">C</text>
<text x="270.7" y="135.4">C</text>
<text x="6.9" y="188.6">D</text>
<text x="170.9" y="188.2">Title</text>
<text x="270.7" y="188.6">D</text>
<text x="170.9" y="196.7">Size</text>
<text x="185" y="196.7">Number</text>
<text x="241.8" y="196.7">Revision</text>
<text x="172.3" y="201">A</text>
<text x="170.9" y="205.2">Date:</text>
<text x="170.9" y="208.1">File:</text>
<text x="183.6" y="205.2">10/03/2024</text>
<text x="183.7" y="208.1">Photon_Wand.SchDoc</text>
<text x="227.6" y="208.1">Drawn By:</text>
<text x="227.6" y="205.2">Sheet</text>
<text x="235.2" y="205.2">of</text>
<text x="37.7" y="212.3">1</text>
<text x="104.8" y="212.3">2</text>
<text x="172.3" y="212.3">3</text>
<text x="239.5" y="212.3">4</text>
</g>
<g font-size="2.5" fill="#0e0e0e">
<text x="30.5" y="9.6">555 TIMER CLOCK GENERATOR</text>
<text x="89.8" y="17.8">C4</text>
<text x="78.7" y="18.1">0.1uF</text>
<text x="197.8" y="20.9">E- Switch EG1218</text>
<text x="220.5" y="20.9">1.5V B3</text>
<text x="229" y="18.1">Keystone 2466 AAA</text>
<text x="234.7" y="20.9">1.5V B2</text>
<text x="251.4" y="20.7">1.5V B1</text>
<text x="47.5" y="26.6">U1</text>
<text x="212" y="29.4">Keystone 2466 AAA</text>
<text x="243.2" y="29.4">Keystone 2466 AAA</text>
<text x="110.7" y="32">POTA</text>
<text x="110.7" y="34.8">100K</text>
<text x="194.4" y="35.1">C1</text>
<text x="197.8" y="32.3">SW1</text>
<text x="138.3" y="37.9">4-BIT COUNTER</text>
<text x="197.8" y="36.5">Panasonic EEA-GA1C100H</text>
<text x="112.7" y="46.4">C5</text>
<text x="112.7" y="43.6">0.1uF</text>
<text x="47.5" y="52.1">LMC555CN/NOPB</text>
<text x="105.1" y="51.6">POTB</text>
<text x="141.1" y="49.3">U2A</text>
<text x="105.1" y="54.5">100K</text>
<text x="70.2" y="60.6">C2</text>
<text x="70.2" y="63.5">0.1uF</text>
<text x="95.5" y="60.3">C3</text>
<text x="95.5" y="63.2">1-10uF</text>
<text x="196.4" y="64.9">0.1uF</text>
<text x="197.8" y="62.1">C6</text>
<text x="236.1" y="63.5">DECODER</text>
<text x="141.1" y="72">TI SN74HC393NSR</text>
<text x="141.1" y="77.6">U2B</text>
<text x="243.8" y="77.6">TI CD74HC138E</text>
<text x="251.7" y="74.8">U3</text>
<text x="22" y="80.5">555 MODELING EQUATIONS</text>
<text x="141.1" y="100.3">TI SN74HC393NSR</text>
<text x="121.2" y="120.2">LED WAND ARRAY</text>
<text x="54.1" y="153.9">R1</text>
<text x="73.9" y="153.9">R2</text>
<text x="96.6" y="153.9">R3</text>
<text x="119.3" y="153.9">R4</text>
<text x="140.5" y="153.9">R5</text>
<text x="163.2" y="153.9">R6</text>
<text x="187.3" y="153.9">R7</text>
<text x="210" y="153.9">R8</text>
<text x="51.2" y="159" transform="rotate(-90 51.2 159)">100 ohm</text>
<text x="71.1" y="159" transform="rotate(-90 71.1 159)">100 ohm</text>
<text x="93.8" y="159" transform="rotate(-90 93.8 159)">100 ohm</text>
<text x="116.5" y="159" transform="rotate(-90 116.5 159)">100 ohm</text>
<text x="137.7" y="159" transform="rotate(-90 137.7 159)">100 ohm</text>
<text x="160.4" y="159" transform="rotate(-90 160.4 159)">100 ohm</text>
<text x="184.5" y="159" transform="rotate(-90 184.5 159)">100 ohm</text>
<text x="207.2" y="159" transform="rotate(-90 207.2 159)">100 ohm</text>
<text x="57.4" y="168.4">D1</text>
<text x="77.3" y="168.4">D2</text>
<text x="100" y="168.4">D3</text>
<text x="122.7" y="168.4">D4</text>
<text x="143.9" y="168.4">D5</text>
<text x="166.6" y="168.4">D6</text>
<text x="190.7" y="168.4">D7</text>
<text x="213.4" y="168.4">D8</text>
<text x="45.6" y="177.4" transform="rotate(-90 45.6 177.4)">5MM LED WHT</text>
<text x="65.4" y="177.4" transform="rotate(-90 65.4 177.4)">5MM LED GRN</text>
<text x="88.1" y="177.4" transform="rotate(-90 88.1 177.4)">5MM LED GRN</text>
<text x="110.8" y="177.4" transform="rotate(-90 110.8 177.4)">5MM LED GRN</text>
<text x="132" y="177.4" transform="rotate(-90 132 177.4)">5MM LED GRN</text>
<text x="154.7" y="177.4" transform="rotate(-90 154.7 177.4)">5MM LED GRN</text>
<text x="178.8" y="177.4" transform="rotate(-90 178.8 177.4)">5MM LED GRN</text>
<text x="201.5" y="177.4" transform="rotate(-90 201.5 177.4)">5MM LED GRN</text>
</g>
<g font-size="2.5" fill="#262626">
<text x="73.3" y="9.6">VCC</text>
<text x="189.6" y="12.4">VCC</text>
<text x="84.5" y="26.6">GND</text>
<text x="124.3" y="32.3">VCC</text>
<text x="189.4" y="47.9">GND</text>
<text x="226.4" y="49.3">VCC</text>
<text x="263.1" y="52.1">GND</text>
<text x="118.5" y="54.9">GND</text>
<text x="166.6" y="56.4">A0</text>
<text x="166.6" y="59.2">A1</text>
<text x="16.5" y="60.6">GND</text>
<text x="166.6" y="62.1">A2</text>
<text x="78.8" y="69.1">GND</text>
<text x="90.2" y="69.1">GND</text>
<text x="203.6" y="74.8">GND</text>
<text x="203.5" y="81.9">A0</text>
<text x="203.5" y="84.7">A1</text>
<text x="203.5" y="87.5">A2</text>
<text x="169.6" y="106">GND</text>
<text x="226.3" y="120.2">GND</text>
<text x="33.6" y="169.8">VCC</text>
</g>
</svg>
